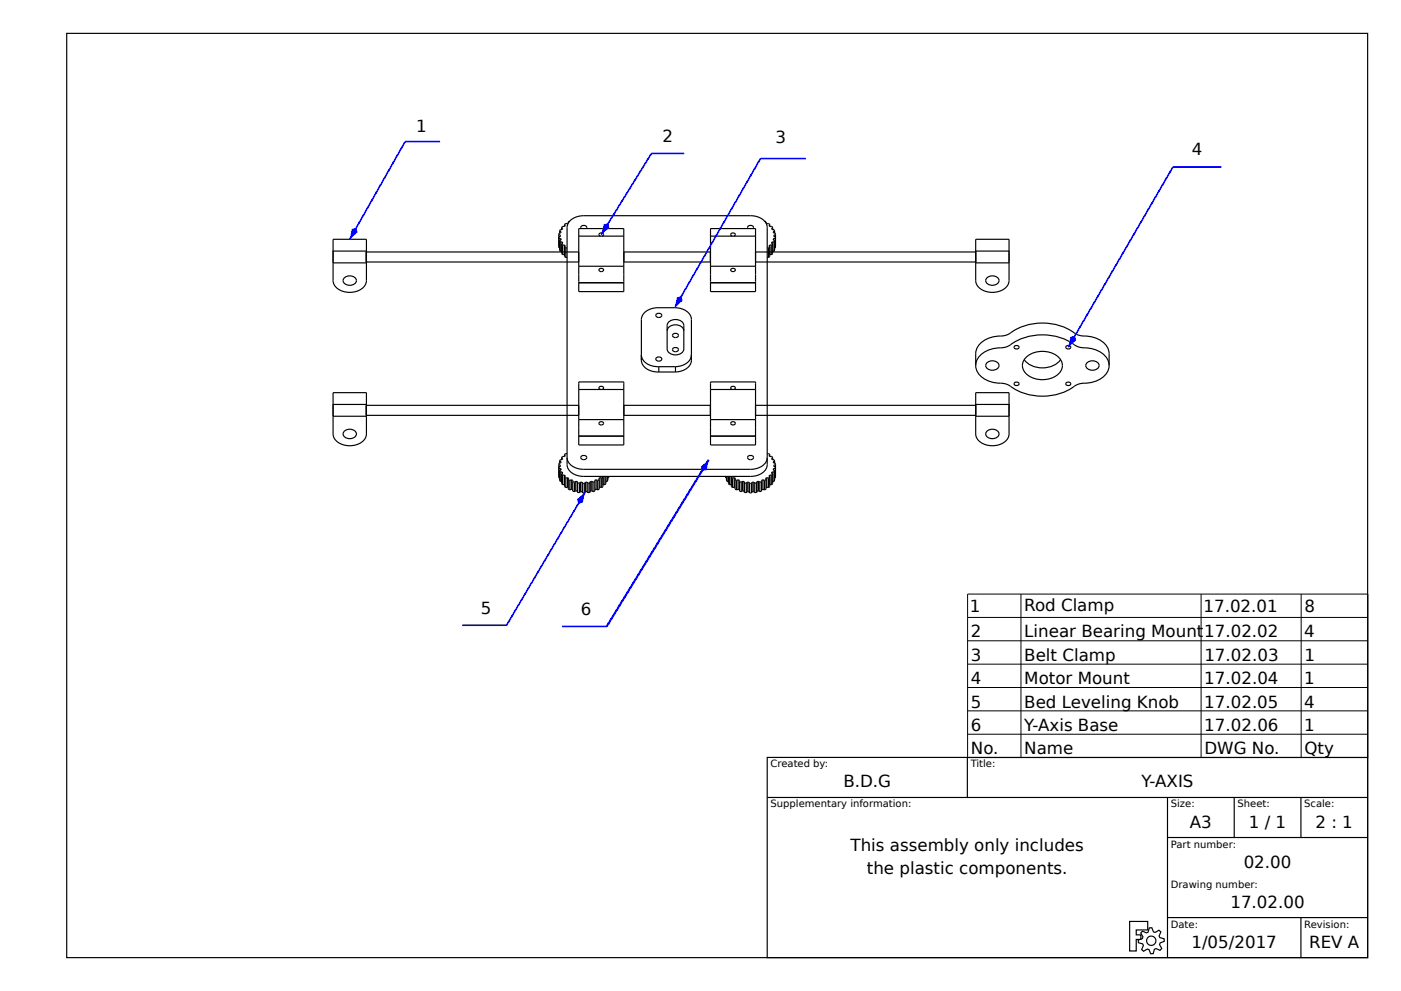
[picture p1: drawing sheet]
<svg xmlns="http://www.w3.org/2000/svg" width="420mm" height="297mm" viewBox="0 0 420 297" stroke-linecap="round" stroke-linejoin="round" font-family="sans-serif">
<g fill="none" stroke="#000" stroke-width=".35">
<path d="M20 10h390v277h-390zM99.8 71.7h10.1v12.4a4.4 4.4 0 0 1-5.1 3.5 4.6 4.6 0 0 1-5-3.5zM99.8 75.3h10.1M99.8 78.8h10.1M167.5 70.3l.5 .4M167.5 70.3l.1 3.9M167.6 71.4l.5 .1M167.6 71.4v2.8M167.6 74.2l.2 .1M167.8 72.1l.2 .4M167.8 69.2l.4 .3-.1 .3-.5 .1-.1 .4M167.8 72.1v2.8l.2 .4"/>
<path d="M167.8 69.2v.7M168 72.5h.5M168 72.5v2.8M168 75.3h.4M168 70.7v.1M168 70.8l-.5 .2 .1 .4M168.1 71.5l.1 .4-.4 .2M168.1 71.5v.4M168.4 73.1l.3 .4M168.4 68.2l.3 .3-.2 .3h-.5l-.2 .4M168.4 73.1v2.9l.3 .3M168.4 68.2v.6"/>
<path d="M168.5 72.5l.2 .3-.3 .3M168.5 72.5v.5M168.7 73.5v2.8M169.2 73.4l.3 .3-.3 .4 .4 .3M169.2 73.4v3.5l.4 .3M169.2 73.4l-.5 .1M169.2 67.3l.3 .3-.3 .3-.5-.1-.3 .4M169.2 76.3h-.5M169.2 67.3v.5M169.6 74.4v2.8M170 74.2l-.4 .2M170 77.1l-.4 .1"/>
<path d="M170.3 67h-.7l-.4 .3M170.4 66.5v.2M170.4 66.5v.4M170.8 66.3l-.4 .2M171 66l1.5-.9 2.5-.5h50a4.5 4.5 0 0 1 5 3.6v71a4.4 4.4 0 0 1-5 3.6h-50a4.6 4.6 0 0 1-5-3.6v-71l.2-.9zM173.5 70.8h13.5M173.5 68.5h13.5v18.9h-13.5zM173.5 79.8h13.5M173.5 75.5h-63.8v3h63.8M174.2 68.5a.79 .79 0 0 1 .8-1 .79 .79 0 0 1 .8 1M180 70.8l-.4-.5a.74 .74 0 0 1 .7-.5 .74 .74 0 0 1 .7 .5l-.5 .5M187 75.5h25.9v3h-25.9z"/>
<path d="M213 70.8h13.5M213 68.5h13.5v18.9h-13.5zM213 79.8h13.5M219.5 70.8l-.4-.5a.74 .74 0 0 1 .7-.5 .74 .74 0 0 1 .7 .5l-.5 .5M224.2 68.5a.79 .79 0 0 1 .8-1 .79 .79 0 0 1 .8 1M226.5 78.5h66M226.5 75.5h66M229.2 66.3l.4 .2M229.6 66.5l-.1 .2M229.6 66.5v.4M229.7 67h.7l.4 .3M230 74.2l.4 .2"/>
<path d="M230 77.1l.4 .1M230.4 74.4v2.8M230.8 67.3l-.3 .3 .3 .3 .5-.1 .3 .4M230.8 74.1l-.4 .3M230.8 74.1v2.8l-.4 .3M230.8 67.3v.5M230.8 73.4l-.3 .3 .3 .4M230.8 76.2v.1M230.8 73.4l.5 .1M230.8 73.4v2.8M230.8 76.2l.5 .1M231.3 73.5v2.8"/>
<path d="M231.5 72.5l-.2 .3 .3 .3M231.5 72.5v.5M231.6 68.2l-.3 .3 .2 .3h.5l.2 .4M231.6 73.1l-.3 .4M231.6 73.1v2.9l-.3 .3M231.6 68.2v.6M231.9 71.5l-.1 .4 .4 .2M231.9 71.5v.4M232 70.7l.5 .3-.1 .4M232 70.7v.1M232 72.5v2.8M232 72.5h-.5"/>
<path d="M232 75.3h-.4M232.2 69.2l-.4 .3 .1 .3 .5 .1 .1 .4M232.2 72.1l-.2 .4M232.2 72.1v2.8l-.2 .4M232.2 69.2v.7M232.4 71.4l-.5 .1M232.4 71.4v2.8M232.4 74.2l-.2 .1M232.5 70.3l-.5 .4M232.5 70.3l-.1 3.9M292.5 71.7h10v12.4a4.4 4.4 0 0 1-5 3.5 4.6 4.6 0 0 1-5-3.5zM292.5 75.3h10"/>
<path d="M292.5 78.8h10M103.1 83.4a2.21 2.21 0 0 1 3.8 .7 2.12 2.12 0 0 1-2 1.4 2.12 2.12 0 0 1-2.1-1.4zM173.5 84.7h13.5M179.7 80.6a.78 .78 0 0 1 1.3 .3 .65 .65 0 0 1-.8 .5 .65 .65 0 0 1-.5-.8zM196.7 94.2a.89 .89 0 0 1 1.1-.3 .89 .89 0 0 1 .5 .9 .86 .86 0 0 1-1 .4 .86 .86 0 0 1-.6-1zM200 99.1a2.65 2.65 0 0 1 2.5-1.8 2.65 2.65 0 0 1 2.5 1.8M200.3 96.6a2.77 2.77 0 0 1 4.7 .9v7.1a2.65 2.65 0 0 1-2.5 1.8 2.65 2.65 0 0 1-2.5-1.8v-7.1zM213 84.7h13.5M219.2 80.6a.78 .78 0 0 1 1.3 .3 .65 .65 0 0 1-.8 .5 .65 .65 0 0 1-.5-.8zM295.8 83.4a2.21 2.21 0 0 1 3.7 .7 2.12 2.12 0 0 1-2 1.4 2.12 2.12 0 0 1-2-1.4zM99.8 117.7h10.1v12.4a4.4 4.4 0 0 1-5.1 3.5 4.6 4.6 0 0 1-5-3.5zM173.5 116.7h13.5"/>
<path d="M173.5 114.5h13.5v18.9h-13.5zM180 116.7l-.4-.4a.74 .74 0 0 1 .7-.5 .74 .74 0 0 1 .7 .5l-.5 .4M192.3 106.4a4.5 4.5 0 0 0 5.2 3.5M196.7 107.2a.89 .89 0 0 1 1.1-.3 .89 .89 0 0 1 .5 .9 .86 .86 0 0 1-1 .4 .86 .86 0 0 1-.6-1zM197.5 111.5a4.5 4.5 0 0 1-5.2-3.5v-12.2a4.4 4.4 0 0 1 5-3.6h5a4.6 4.6 0 0 1 5 3.6v12.2a4.3 4.3 0 0 1-4.8 3.5M197.5 111.5h5M197.5 109.9v1.6M197.5 109.9h5M201.7 100.2a.89 .89 0 0 1 1.1-.3 .89 .89 0 0 1 .5 .9 .86 .86 0 0 1-1 .4 .86 .86 0 0 1-.6-1zM201.7 104.4a.89 .89 0 0 1 1.1-.3 .89 .89 0 0 1 .5 .9 .86 .86 0 0 1-1 .4 .86 .86 0 0 1-.6-1zM202.5 109.9v1.6M207.3 106.4a4.3 4.3 0 0 1-4.8 3.5"/>
<path d="M213 116.7h13.5M213 114.5h13.5v18.9h-13.5zM219.5 116.7l-.4-.4a.74 .74 0 0 1 .7-.5 .74 .74 0 0 1 .7 .5l-.5 .4M292.5 109.5a6.3 6.3 0 0 1 6.4-5.2 6.2 6.2 0 0 0 4.8-1.5 17.3 17.3 0 0 1 19.2 1l1 .3a9.3 9.3 0 0 1 7.9 3.2l.6 1.5 .1 .7M292.5 109.5a7.8 7.8 0 0 1 .7-5.7 9.3 9.3 0 0 1 7.9-3.2l1-.3a17.4 17.4 0 0 1 20.8 0l1 .3a9.3 9.3 0 0 1 7.9 3.2 7.8 7.8 0 0 1 .7 5.7M292.5 109.5a6.3 6.3 0 0 0 6.4 5.3 6.2 6.2 0 0 1 4.8 1.5 17.3 17.3 0 0 0 19.2-1l.5-.2a16.3 16.3 0 0 0 6.5-1.6 4.8 4.8 0 0 0 2.6-4M292.5 117.7h10v12.4a4.4 4.4 0 0 1-5 3.5 4.6 4.6 0 0 1-5-3.5zM295.8 108.8a2.22 2.22 0 0 1 3.7 .7 2.12 2.12 0 0 1-2 1.5 2.12 2.12 0 0 1-2-1.5zM304.1 114.7a.71 .71 0 0 1 .9-.2 .71 .71 0 0 1 .4 .8 .71 .71 0 0 1-.9 .3 .71 .71 0 0 1-.4-.9zM304.1 103.8a.71 .71 0 0 1 .9-.3 .71 .71 0 0 1 .4 .9 .71 .71 0 0 1-.9 .2 .71 .71 0 0 1-.4-.8zM307 107.8a7.2 7.2 0 0 0 11 0M307.9 106.8a7.3 7.3 0 0 1 10.2 1.3 3.8 3.8 0 0 1-2.6 5.1 7.1 7.1 0 0 1-8.6-2.2 3.3 3.3 0 0 1 1-4.2z"/>
<path d="M319.6 114.7a.71 .71 0 0 1 .9-.2 .71 .71 0 0 1 .4 .8 .71 .71 0 0 1-.9 .3 .71 .71 0 0 1-.4-.9zM319.6 103.8a.71 .71 0 0 1 .9-.3 .71 .71 0 0 1 .4 .9 .71 .71 0 0 1-.9 .2 .71 .71 0 0 1-.4-.8zM325.8 108.8a2.22 2.22 0 0 1 3.7 .7 2.12 2.12 0 0 1-2 1.5 2.12 2.12 0 0 1-2-1.5zM99.8 121.2h10.1M99.8 124.7h10.1M103.1 129.3a2.22 2.22 0 0 1 3.8 .8 2.12 2.12 0 0 1-2 1.4 2.12 2.12 0 0 1-2.1-1.4zM167.5 139.2l.5 .4M167.5 139.2l.1 4M167.8 138.2l.4 .2-.1 .3-.5 .1-.1 .4M167.8 138.2v.6M168 139.6v.2M168 139.8l-.5 .2 .1 .4"/>
<path d="M168.4 137.1l.3 .3-.2 .3-.5 .1-.2 .4M168.4 137.1v.7M169.2 136.2l.3 .3-.3 .3h-.5l-.3 .3M169.2 136.2v.6M170 137.1a4.5 4.5 0 0 0 5 3.6h50a4.5 4.5 0 0 0 5-3.6M170 136l-.4-.1-.4 .3M173.5 130.7h13.5M173.5 125.8h13.5M173.5 121.5h-63.8v3h63.8M174.2 136.8a.89 .89 0 0 1 1.1-.3 .89 .89 0 0 1 .5 .9 .86 .86 0 0 1-1 .4 .86 .86 0 0 1-.6-1zM179.7 126.6a.78 .78 0 0 1 1.3 .3 .65 .65 0 0 1-.8 .4 .65 .65 0 0 1-.5-.7zM187 121.5h25.9v3h-25.9z"/>
<path d="M213 130.7h13.5M213 125.8h13.5M219.2 126.6a.78 .78 0 0 1 1.3 .3 .65 .65 0 0 1-.8 .4 .65 .65 0 0 1-.5-.7zM224.2 136.8a.89 .89 0 0 1 1.1-.3 .89 .89 0 0 1 .5 .9 .86 .86 0 0 1-1 .4 .86 .86 0 0 1-.6-1zM226.5 124.5h66M226.5 121.5h66M230 136l.4-.1 .4 .3M230.8 136.2l-.3 .3 .3 .3h.5l.3 .3M230.8 136.2v.6M231.6 137.1l-.3 .3 .2 .3 .5 .1 .2 .4M231.6 137.1v.7M232 139.6l.5 .4-.1 .4"/>
<path d="M232 139.6v.2M232.2 138.2l-.4 .2 .1 .3 .5 .1 .1 .4M232.2 138.2v.6M232.5 139.2l-.5 .4M232.5 139.2l-.1 4M292.5 121.2h10M292.5 124.7h10M295.8 129.3a2.22 2.22 0 0 1 3.7 .8 2.12 2.12 0 0 1-2 1.4 2.12 2.12 0 0 1-2-1.4zM167.6 140.4l.5 .1M167.6 140.4v2.8M167.6 143.2h.2M167.8 141l.2 .4"/>
<path d="M167.8 141v2.9l.2 .4M168 141.4h.5M168 141.4v2.9M168 144.3h.4M168.1 140.5l.1 .3-.4 .2M168.1 140.5v.4M168.4 142.1l.3 .3M168.4 142.1v2.8l.3 .4M168.5 141.4l.2 .4-.3 .3M168.5 141.4v.6M168.7 142.4v2.9M169.2 142.4l.3 .2-.3 .4 .4 .3"/>
<path d="M169.2 142.4v3.4l.4 .3M169.2 142.4h-.5M169.2 145.2l-.5 .1M169.6 143.3v2.8M170.1 143.2l.4 .2-.1 .4M170.1 146l.3 .1M170.1 143.2l-.5 .1M170.1 143.2v2.8M170.1 146l-.5 .1M170.4 143.8l.4 .2M170.4 143.8v2.8l.4 .2M170.8 144v2.8"/>
<path d="M171.3 143.8l.4 .2v.4M171.3 146.6l.4 .2M171.3 143.8l-.5 .2M171.3 143.8v2.8M171.3 146.6l-.5 .2M171.7 144.4l.5 .1M171.7 144.4v2.8l.5 .1M172.2 144.5v2.8M172.6 144.2l.5 .2M172.6 147.1l.5 .1M172.6 144.2l-.4 .3M172.6 144.2v2.9"/>
<path d="M172.6 147.1l-.4 .2M173.1 144.4l.1 .3M173.1 144.4v2.8M173.1 147.2l.1 .4M173.2 144.7l.5 .1M173.2 147.6l.5 .1M173.2 144.7v2.9M173.7 144.8v2.9M174 144.5h.5M174 147.3l.5 .1M174 144.5l-.3 .3M174 144.5v2.8"/>
<path d="M174 147.3l-.3 .4M174.5 144.5l.2 .4M174.5 144.5v2.9M174.5 147.4l.2 .3M174.7 144.9h.6M174.7 147.7h.6M174.7 144.9v2.8M175.3 144.9v2.8M175.5 144.5l-.2 .4M175.5 144.5v2.9M175.5 147.4l-.2 .3M176 144.5h-.5"/>
<path d="M176 147.3l-.5 .1M176 144.5l.3 .3M176 144.5v2.8M176 147.3l.3 .4M176.3 144.8v2.9M176.8 144.7l-.5 .1M176.8 147.6l-.5 .1M176.8 144.7v2.9M176.9 144.4l-.1 .3M176.9 144.4v2.8M176.9 147.2l-.1 .4M177.4 144.2l-.5 .2"/>
<path d="M177.4 147.1l-.5 .1M177.4 144.2l.4 .3M177.4 144.2v2.9M177.4 147.1l.4 .2M177.8 144.5v2.8M178.3 144.4l-.5 .1M178.3 144.4v2.8l-.5 .1M178.7 143.8l-.4 .2v.4M178.7 146.6l-.4 .2M178.7 143.8l.5 .2M178.7 143.8v2.8M178.7 146.6l.5 .2"/>
<path d="M179.2 144v2.8M179.6 143.8l-.4 .2M179.6 143.8v2.8l-.4 .2M179.9 143.2l-.4 .2 .1 .4M179.9 146l-.3 .1M179.9 143.2l.5 .1M179.9 143.2v2.8M179.9 146l.5 .1M180.4 143.3v2.8M180.6 142.8l.2 .2-.4 .3M180.8 145.2l.5 .1M180.8 142.8v3l-.4 .3"/>
<path d="M181.3 142.8v2.5M181.6 142.8v2.1l-.3 .4M182 142.8v1.5M182 144.3h-.4M182.2 142.8l-.2 1.5M182.4 142.8v.4M182.4 143.2h-.2M182.5 142.8l-.1 .4M217.5 142.8l.1 .4M217.6 142.8v.4M217.6 143.2h.2M217.8 142.8l.2 1.5"/>
<path d="M218 142.8v1.5M218 144.3h.4M218.4 142.8v2.1l.3 .4M218.7 142.8v2.5M219.2 142.8v3l.4 .3M219.2 145.2l-.5 .1M219.4 142.8l-.2 .2 .4 .3M219.6 143.3v2.8M220.1 143.2l.4 .2-.1 .4M220.1 146l.3 .1M220.1 143.2l-.5 .1M220.1 143.2v2.8"/>
<path d="M220.1 146l-.5 .1M220.4 143.8l.4 .2M220.4 143.8v2.8l.4 .2M220.8 144v2.8M221.3 143.8l.4 .2v.4M221.3 146.6l.4 .2M221.3 143.8l-.5 .2M221.3 143.8v2.8M221.3 146.6l-.5 .2M221.7 144.4l.5 .1M221.7 144.4v2.8l.5 .1M222.2 144.5v2.8"/>
<path d="M222.6 144.2l.5 .2M222.6 147.1l.5 .1M222.6 144.2l-.4 .3M222.6 144.2v2.9M222.6 147.1l-.4 .2M223.1 144.4l.1 .3M223.1 144.4v2.8M223.1 147.2l.1 .4M223.2 144.7l.5 .1M223.2 147.6l.5 .1M223.2 144.7v2.9M223.7 144.8v2.9"/>
<path d="M224 144.5h.5M224 147.3l.5 .1M224 144.5l-.3 .3M224 144.5v2.8M224 147.3l-.3 .4M224.5 144.5l.2 .4M224.5 144.5v2.9M224.5 147.4l.2 .3M224.7 144.9h.6M224.7 147.7h.6M224.7 144.9v2.8M225.3 144.9v2.8"/>
<path d="M225.5 144.5l-.2 .4M225.5 144.5v2.9M225.5 147.4l-.2 .3M226 144.5h-.5M226 147.3l-.5 .1M226 144.5l.3 .3M226 144.5v2.8M226 147.3l.3 .4M226.3 144.8v2.9M226.8 144.7l-.5 .1M226.8 147.6l-.5 .1M226.8 144.7v2.9"/>
<path d="M226.9 144.4l-.1 .3M226.9 144.4v2.8M226.9 147.2l-.1 .4M227.4 144.2l-.5 .2M227.4 147.1l-.5 .1M227.4 144.2l.4 .3M227.4 144.2v2.9M227.4 147.1l.4 .2M227.8 144.5v2.8M228.3 144.4l-.5 .1M228.3 144.4v2.8l-.5 .1M228.7 143.8l-.4 .2v.4"/>
<path d="M228.7 146.6l-.4 .2M228.7 143.8l.5 .2M228.7 143.8v2.8M228.7 146.6l.5 .2M229.2 144v2.8M229.6 143.8l-.4 .2M229.6 143.8v2.8l-.4 .2M229.9 143.2l-.4 .2 .1 .4M229.9 146l-.3 .1M229.9 143.2l.5 .1M229.9 143.2v2.8M229.9 146l.5 .1"/>
<path d="M230.4 143.3v2.8M230.8 143l-.4 .3M230.8 143v2.8l-.4 .3M230.8 142.4l-.3 .2 .3 .4M230.8 145.2h.1M230.8 142.4h.5M230.8 142.4v2.8M230.8 145.2l.5 .1M231.3 142.4v2.9M231.5 141.4l-.2 .4 .3 .3M231.5 141.4v.6M231.6 142.1l-.3 .3"/>
<path d="M231.6 142.1v2.8l-.3 .4M231.9 140.5l-.1 .3 .4 .2M231.9 140.5v.4M232 141.4v2.9M232 141.4h-.5M232 144.3h-.4M232.2 141l-.2 .4M232.2 141v2.9l-.2 .4M232.4 140.4l-.5 .1M232.4 140.4v2.8M232.4 143.2h-.2M230 227h180v60h-180z"/>
<path d="M230 239h180M290 227v12M350 239v48M370 239v12M390 239v12M350 251h60M338.7 276.2h5.4v2.5h-3.5v1.5h1.4v1.3h-1.4v3.5h-1.9zM342.5 279.1l1.2 .5 .5-.2 .3-1.3 .8-.1 .5 1.3 .5 .2 1.1-.7 .6 .5-.5 1.2 .2 .5 1.3 .3v.8l-1.2 .5-.2 .5 .7 1.2-.5 .5-1.3-.5-.4 .2-.4 1.3h-.7l-.5-1.2-.5-.2-1.2 .7-.6-.5 .6-1.2-.3-.5-1.2-.4-.1-.7 1.3-.5 .1-.5-.6-1.2zM350 275h60M390 275v12"/>
<circle cx="345.1" cy="281.9" r="1.4"/>
</g>
<path d="M121.4 42.5l-16.6 29.2z" fill="#000" stroke="#00f" stroke-width=".5"/>
<path d="M105.5 68.6l1.3-.4 .4 1.4-2.4 2.1z" fill="#00f"/>
<path d="M121.4 42.5h10.5" fill="none" stroke="#00f" stroke-width=".5"/>
<path d="M195.3 46l-15 24.3z" fill="#000" stroke="#00f" stroke-width=".5"/>
<path d="M181 67.2l1.4-.3 .3 1.4-2.4 2z" fill="#00f"/>
<path d="M195.3 46h9.8" fill="none" stroke="#00f" stroke-width=".5"/>
<path d="M228 47.6l-25.7 44.6z" fill="#000" stroke="#00f" stroke-width=".5"/>
<path d="M202.9 89.1l1.4-.3 .3 1.3-2.3 2.1z" fill="#00f"/>
<path d="M228 47.6h13.6" fill="none" stroke="#00f" stroke-width=".5"/>
<path d="M175.4 147.5l-23.5 39.9z" fill="#000" stroke="#00f" stroke-width=".5"/>
<path d="M173 149.6l2.4-2.1-.7 3.1-1.3 .4z" fill="#00f"/>
<path d="M138.5 187.4h13.4" fill="none" stroke="#00f" stroke-width=".5"/>
<path d="M351.6 50.1l-31.3 54z" fill="#000" stroke="#00f" stroke-width=".5"/>
<path d="M320.9 101l1.4-.4 .3 1.4-2.3 2.1z" fill="#00f"/>
<path d="M351.6 50.1h14.6" fill="none" stroke="#00f" stroke-width=".5"/>
<path d="M290.1 178h120v49h-120zM306.1 178v49M360.1 178v49M390.1 178v49M290.1 185h120M290.1 192h120M290.1 199h120M290.1 206h120M290.1 213h120M290.1 220h120" fill="none" stroke="#000" stroke-width=".3"/>
<path d="M212.5 137.8l-30.6 49.9z" fill="#000" stroke="#00f" stroke-width=".64" stroke-linecap="butt"/>
<path d="M210.1 139.8l2.4-2-.7 3.1-1.3 .3z" fill="#00f"/>
<path d="M168.6 187.7h13.3" fill="none" stroke="#00f" stroke-width=".5"/>
<g font-size="5">
<text x="124.8" y="39.6">1</text>
<text x="198.6" y="42.6">2</text>
<text x="232.5" y="43">3</text>
<text x="357.2" y="46.4">4</text>
<text x="144.2" y="184.1">5</text>
<text x="174.2" y="184.4">6</text>
<text x="290.8" y="183.5">1</text>
<text x="307" y="183.2">Rod Clamp</text>
<text x="360.8" y="183.5">17.02.01</text>
<text x="391" y="183.5">8</text>
<text x="291.1" y="191">2</text>
<text x="307.1" y="191">Linear Bearing Mount17.02.02</text>
<text x="391" y="191">4</text>
<text x="291.1" y="198">3</text>
<text x="307.1" y="198">Belt Clamp</text>
<text x="361" y="198">17.02.03</text>
<text x="391" y="198">1</text>
<text x="291.1" y="205">4</text>
<text x="307.1" y="205">Motor Mount</text>
<text x="361" y="205">17.02.04</text>
<text x="391" y="205">1</text>
<text x="291.1" y="212">5</text>
<text x="307.1" y="212">Bed Leveling Knob</text>
<text x="361" y="212">17.02.05</text>
<text x="391" y="212">4</text>
<text x="291.1" y="219">6</text>
<text x="307.1" y="219">Y-Axis Base</text>
<text x="361" y="219">17.02.06</text>
<text x="391" y="219">1</text>
<text x="291.1" y="226">No.</text>
<text x="307.1" y="226">Name</text>
<text x="361.1" y="226">DWG No.</text>
<text x="391.1" y="226">Qty</text>
<text x="252.8" y="236">B.D.G</text>
<text x="342.2" y="236">Y-AXIS</text>
<text x="356.7" y="248">A3</text>
<text x="374.4" y="248">1 / 1</text>
<text x="394.4" y="248">2 : 1</text>
<text x="255" y="255">This assembly only includes</text>
<text x="259.9" y="262">the plastic components.</text>
<text x="372.8" y="260">02.00</text>
<text x="368.9" y="272">17.02.00</text>
<text x="357.2" y="284">1/05/2017</text>
<text x="392.4" y="284">REV A</text>
</g>
<g font-size="3">
<text x="231" y="230">Created by:</text>
<text x="291" y="230">Title:</text>
<text x="231" y="242">Supplementary information:</text>
<text x="351" y="242">Size:</text>
<text x="371" y="242">Sheet:</text>
<text x="391" y="242">Scale:</text>
<text x="351" y="254">Part number:</text>
<text x="351" y="266">Drawing number:</text>
<text x="351" y="278">Date:</text>
<text x="391" y="278">Revision:</text>
</g>
</svg>
